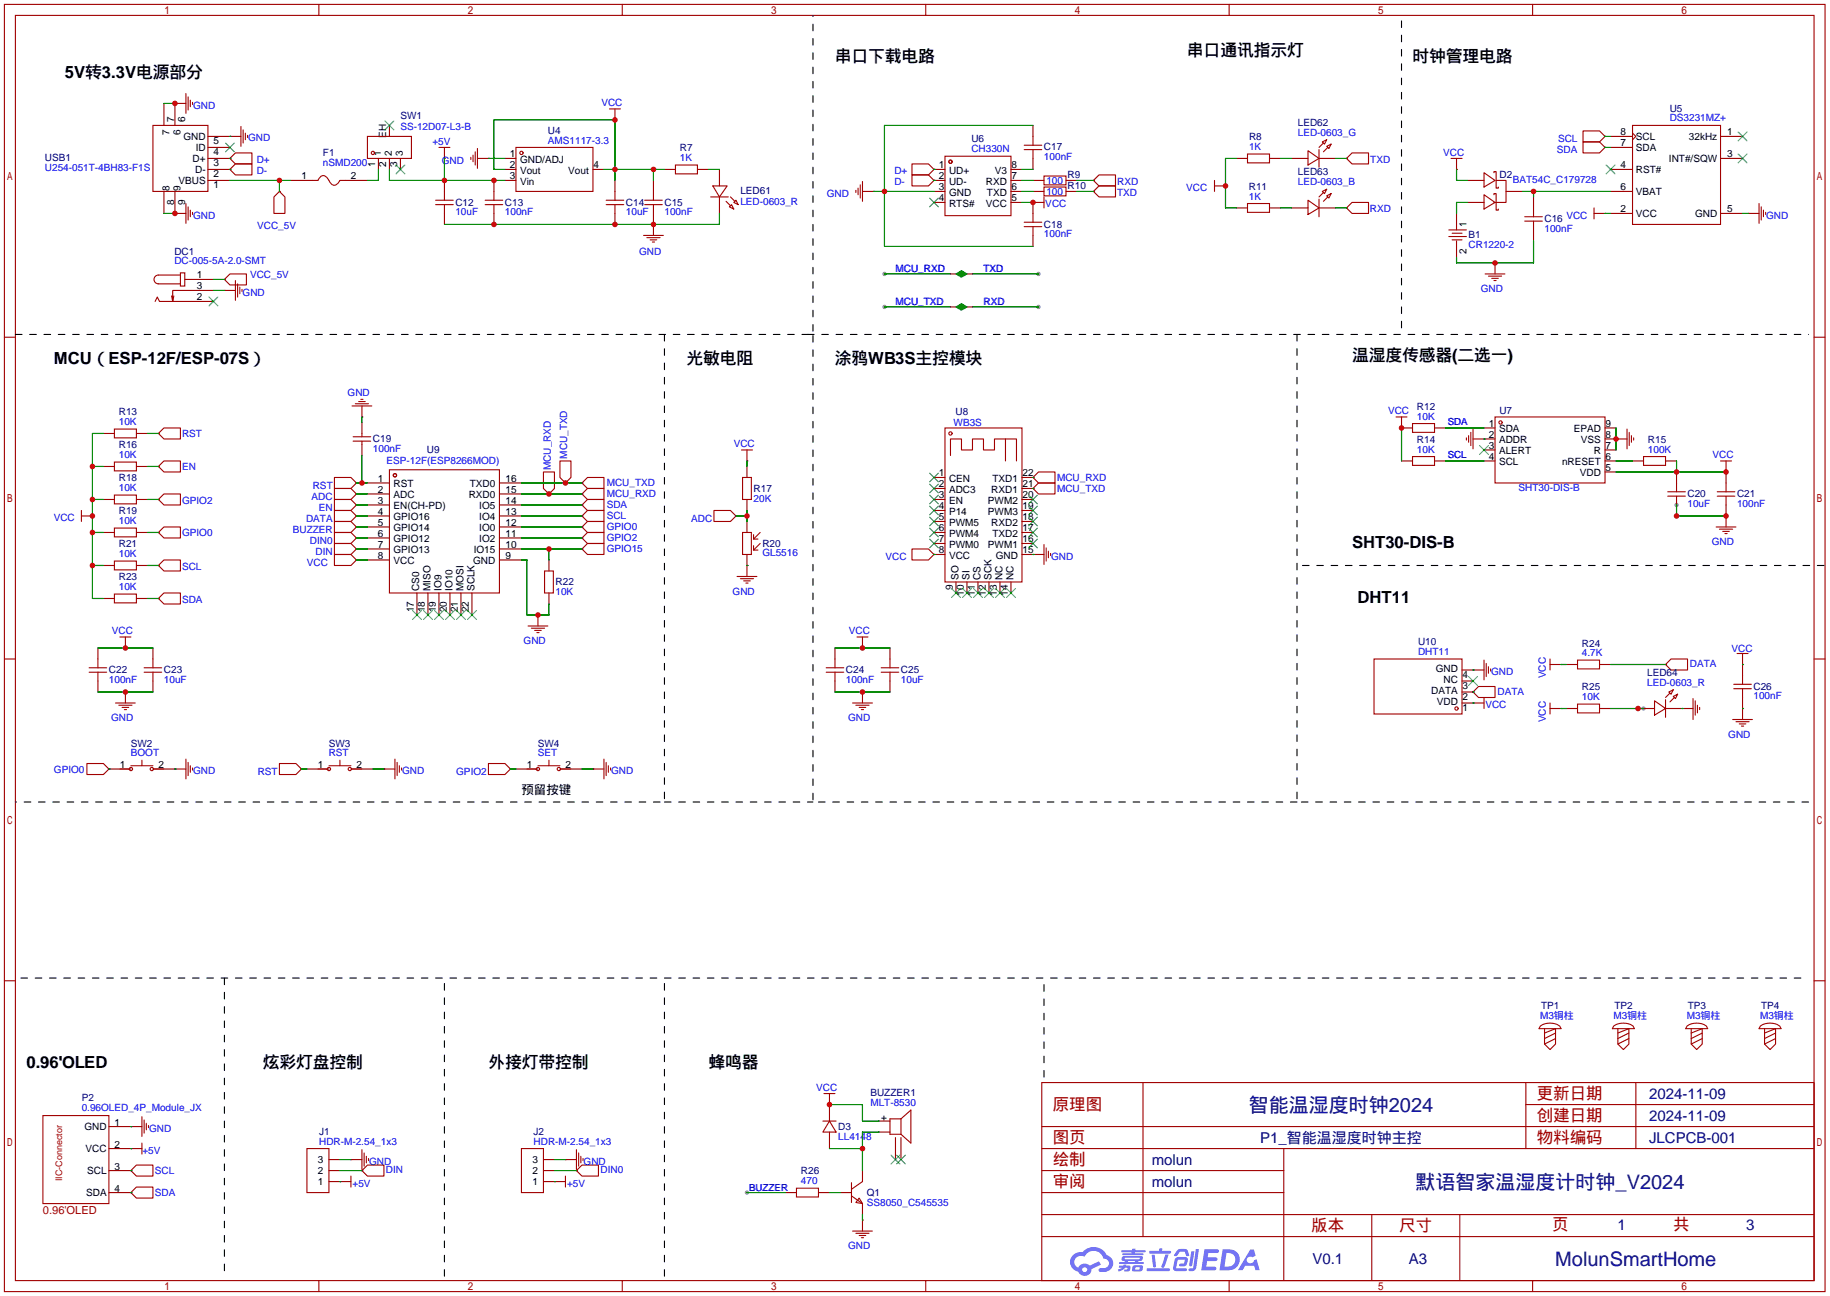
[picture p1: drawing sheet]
<svg xmlns="http://www.w3.org/2000/svg" width="423mm" height="299mm" viewBox="0 0 423 299" stroke-linecap="round" stroke-linejoin="round" font-family="sans-serif">
<g fill="#999">
<circle cx="204.2" cy="70.9" r=".51"/>
<circle cx="239.8" cy="70.9" r=".51"/>
<circle cx="204.2" cy="63.2" r=".51"/>
<circle cx="239.8" cy="63.2" r=".51"/>
<circle cx="387.1" cy="116.6" r=".51"/>
<circle cx="379.5" cy="163.6" r=".51"/>
<circle cx="172.5" cy="275.3" r=".51"/>
</g>
<g fill="none" stroke="#a10000" stroke-width=".25">
<path d="M1 1h420.4v297.2h-420.4zM3.6 3.6h415.2v292.1h-415.2zM73.6 1v2.6M143.7 1v2.6M213.7 1v2.6M283.8 1v2.6M353.9 1v2.6M1 77.9h2.6M418.8 77.9h2.6M1 152.1h2.6M418.8 152.1h2.6M1 226.4h2.6"/>
<path d="M418.8 226.4h2.6M240.5 249.9h178.3v45.8h-178.3zM263.9 249.9v35.6M352.3 249.9v15.3M352.3 255h66.5M377.7 249.9v15.3M240.5 270.3h55.9M240.5 265.2h178.3M240.5 275.3h55.9M240.5 260.1h178.3M296.4 265.2v30.5M73.6 295.7v2.5"/>
<path d="M143.7 295.7v2.5M213.7 295.7v2.5M240.5 285.5h178.3M240.5 280.4h178.3M283.8 295.7v2.5M316.7 280.4v15.3M337.1 280.4v15.3M353.9 295.7v2.5"/>
</g>
<g fill="#5487ff">
<path d="M278.1 288.4h2.7a.48 .48 0 0 1 .7 .4 .48 .48 0 0 1-.7 .5h-1.8l-.2 1h1.9a.43 .43 0 0 1 .4 .5 .43 .43 0 0 1-.5 .4h-1.9l-.2 1.2h1.7a.45 .45 0 0 1 .6 .2 .45 .45 0 0 1-.2 .6l-3.2 .1z"/>
<path d="M288.7 288.5h.8l.4 1.4-.7 .4a.84 .84 0 0 0-1.2 .2 .84 .84 0 0 0 .3 1.2 .84 .84 0 0 0 1.1-.4l.1-.3 .6-.3 .7 2.5h-.9l-.3-1h-2.1l-.6 1h-1.1z"/>
<path d="M275.1 288.9h.7l-.5 3.2a.36 .36 0 0 1-.4 .3 .36 .36 0 0 1-.3-.4z"/>
<path d="M276.1 288.4h.7l-.6 4.3a1.13 1.13 0 0 1-1.8 .6l.2-.4 .7-.1 .2-.2z"/>
<path d="M271.8 288.7l.6-.3 1-.1a.77 .77 0 0 1 .9 .6l.3 .9-.2 .2h-.5l-.3-.9-.2-.1h-1l-.7 1h-.6z"/>
<path d="M271.4 290.5l.5-.3h1.7a.81 .81 0 0 1 .7 .5 .81 .81 0 0 1-.2 .9 .81 .81 0 0 1-.9 .8h-.7a.32 .32 0 0 1-.3-.4 .32 .32 0 0 1 .4-.3h.7l.3-.9-1.7 .1-.3 1.9h2.2a.32 .32 0 0 1 .3 .4 .32 .32 0 0 1-.4 .3h-2.3l-.4-.4-.1-.5z"/>
<path d="M264.8 292.8h5a.33 .33 0 0 1 .4 .4 .33 .33 0 0 1-.4 .3h-4.9l-.1-.2z"/>
<path d="M269.1 289.6h.7l-.6 2.1a.98 .98 0 0 1-.8 1l-.3-.3z"/>
<path d="M265.9 289.7h.7l.3 2.6a.34 .34 0 0 1-.3 .3 .34 .34 0 0 1-.4-.2z"/>
<path d="M265.4 288.8h2.2l.2-.6h.6l-.1 .6h1.8a.32 .32 0 0 1 .3 .3 .32 .32 0 0 1-.4 .3h-4.5l-.1-.1z"/>
<path d="M258.4 292.2h.9l.1-.2h.7l-.1 .2h.9l.1 .2-.1 .9-1.3 .2v-.4h.6l.1-.4a.68 .68 0 0 0-.9 .4l-1.1 .5-.2-.5 1-.4h-.8z"/>
<path d="M259 288.6h2.4l.1-.3h.7l-.1 .3h2.2l.3 .3-.3 .2h-2.2l-.1 .3h1.8l.2 .2-.2 .2h-4.5l-.1-.4h2l.1-.3h-2.3l-.1-.1z"/>
<path d="M282.3 288.4l-.7 4.9h1.6a2.5 2.5 0 0 0 3.1-2.5 2.5 2.5 0 0 0-3.1-2.4zM283.2 289.3a1.65 1.65 0 0 1 2 1.7 1.65 1.65 0 0 1-2.2 1.4h-.3z"/>
<path d="M259.1 290.2l-.1 .7 .6 .2 .1 .3h-1.3l.1 .4h5.4l.2-.2-.2-.2h-1.2l.2-.3a.7 .7 0 0 0 .8-.2 .7 .7 0 0 0 0-.9h-4.1zM259.7 290.4l3.5 .1-.2 .3h-3.2zM260.4 291.1h1.7l-.2 .3h-1.4z"/>
<path d="M261.6 292.3a1.05 1.05 0 0 0-.1 1.2 2.91 2.91 0 0 0 2.2-.2 .98 .98 0 0 0 0-1.1l-1.6-.1zM262.2 292.6h.8l.1 .3-.2 .2h-.8z"/>
<path d="M247.8 289.7a2.23 2.23 0 0 0-.6 2.3 2.23 2.23 0 0 0 1.8 1.6 1.58 1.58 0 0 0 1.7 1 1.58 1.58 0 0 0 1.3-1.6l2.2-1-.5-.8-2.1 1a1.65 1.65 0 0 0-2.6 .5 1.47 1.47 0 0 1-.8-2.1 1.47 1.47 0 0 1 2.2-.4 2.3 2.3 0 0 1 2.3-1.4 2.3 2.3 0 0 1 2.1 1.8 1.12 1.12 0 0 1 1.3 1 1.12 1.12 0 0 1-1.2 1.2h-.7a.45 .45 0 0 0-.5 .3 .45 .45 0 0 0 .4 .6 2.21 2.21 0 0 0 2.2-.6 2.21 2.21 0 0 0 .5-2.3 2.13 2.13 0 0 0-1.3-1 3.3 3.3 0 0 0-5.5-.7l-1.2 .1zM249.9 293.2a.57 .57 0 0 1 1.1 0 .57 .57 0 0 1-1.1 0z"/>
</g>
<g fill="none" stroke="#a10000" stroke-width=".25">
<path d="M35.3 29h12.7v15.2h-12.7zM40.4 23.9h2.5M42.9 21.6v4.6M43.4 22.4v3M43.9 23.1v1.5M44.4 23.6v.5M53.1 39.1l1.3-1.3h3.8v2.6h-3.8zM53.1 31.5h2.5M54.4 35.3h3.8v2.5h-3.8l-1.3-1.2zM55.6 29.2v4.6M56.1 30v3M56.6 30.7v1.6"/>
<path d="M57.1 31.2v.6M84.8 31.5h10.2v5.1h-10.2zM101.3 34h2.6M102.6 34v2.6M108.7 36.3v.5M109.2 35.8v1.5M109.7 35.1v3M110.2 36.6h2.6M110.2 34.3v4.6M119.1 34h17.8v10.2h-17.8zM140.7 25.1h2.6M142 25.1v2.6"/>
<path d="M156 38.1h5v2h-5zM210.6 37.8h3.8l1.2 1.3-1.2 1.3h-3.8zM218.2 36.1h15.2v13.7h-15.2zM236.5 34.5h4M236.5 33.5h4M238.5 31.5v2M238.5 34.5v2.1M288 35.6h5.1v2h-5.1zM302 34.8l2.5 1.8-2.5 1.5zM304.5 34.5v4.1M305.3 32.8l1-.5-.5 1zM305.6 33l-1.1 1"/>
<path d="M306.3 33.8l1-.5-.5 1zM306.6 34l-1 1.1M312.2 35.3h3.8v2.5h-3.8l-1.3-1.2zM335 36.6h2.6M336.3 36.6v2.5M342.6 39.9l2.6 1.8-2.6 1.5zM344.9 39.9v-.3h.5v3.8h.5v-.2M365.5 32.8h3.8l1.3 1.2-1.3 1.3h-3.8zM365.5 30.2h3.8l1.3 1.3-1.3 1.3h-3.8zM376.9 29h20.4v22.8h-20.4zM40.4 49.3h2.5M42.9 47v4.6"/>
<path d="M43.4 47.8v3M43.9 48.5v1.5M44.4 49v.5M63.2 45.5l1.3-1.3 1.3 1.3v3.8h-2.6zM72.1 41.7h1.3l.5-.8a1.26 1.26 0 0 1 2 .8l.5 .7a1.26 1.26 0 0 0 2.1-.7h1.3M100.6 47.2h4M100.6 46.2h4M102.6 44.2v2M102.6 47.2v2.1M112 47.2h4.1M112 46.2h4.1M114 44.2v2"/>
<path d="M114 47.2v2.1M140 47.2h4M140 46.2h4M142 44.2v2M142 47.2v2.1M148.6 54.4h4.6M148.8 47.2h4.1M148.8 46.2h4.1M149.4 54.9h3M150.1 55.4h1.5M150.6 55.9h.5M150.9 44.2v2"/>
<path d="M150.9 47.2v2.1M150.9 51.8v2.6M164.1 45.5h4M164.6 42.9h3.3l-1.8 2.6zM167.6 46.5l1.1 1M168.4 47.8l.5-.6 .5 1.1zM168.7 45.5l1 1M169.4 46.7l.5-.5 .5 1zM197.6 43.9v.6M198.1 43.4v1.6M198.6 42.7v3M199.1 44.2h2.6"/>
<path d="M199.1 41.9v4.6M210.6 40.4h3.8l1.2 1.3-1.2 1.2h-3.8zM236.5 52.3h4M236.5 51.3h4M238.5 46.7h2.5M238.5 49.3v2M238.5 52.3v2.1M241 40.6h5.1v2.1h-5.1zM241 43.2h5.1v2h-5.1zM241 45.5v2.5M252.5 41.7l1.2-1.3h3.9v2.5h-3.9zM252.5 44.2l1.2-1.3h3.9v2.6h-3.9z"/>
<path d="M280.4 42.9h2.6M280.4 41.7v2.5M288 47h5.1v2h-5.1zM302 46.2l2.5 1.8-2.5 1.5zM304.5 46v4M305.3 44.2l1-.5-.5 1zM305.6 44.5l-1.1 1M306.3 45.2l1-.5-.5 1zM306.6 45.5l-1 1M310.9 48l1.3-1.3h3.8v2.6h-3.8zM334.5 53.1h4.1M334.5 54.6h4.1"/>
<path d="M335.3 55.4h2.3M335.3 53.8h2.3M342.6 45l2.6 1.7-2.6 1.6zM344.9 45v-.3h.5v3.8h.5v-.2M345.4 41.7h2.3v5h-2.8M352 51.1h4.1M352 50h4.1M354.1 48v2M354.1 51.1v2M368 49.3h2.6M368 48v2.5M403.6 49.3h2.5"/>
<path d="M406.1 47v4.6M406.7 47.8v3M407.2 48.5v1.5M407.7 49v.5M35.8 69.6l.5-1 .5 1h7.4M40.1 68.3l-.2 1.3M41.7 63h1v3h-1zM41.7 63.5h-5.1a1.02 1.02 0 0 0-1 1 1.02 1.02 0 0 0 1 1h5.1M42.7 64.5h1.5M44.2 67.1h-4.3v2.5l-.3-1.3M51.8 64.5l1.3-1.3h3.8v2.6h-3.8zM51.8 67.1h2.6"/>
<path d="M54.4 64.8v4.5M54.9 65.5v3.1M55.4 66.3v1.5M55.9 66.8v.5M342.9 63.2h4.6M343.7 63.8h3M344.4 64.3h1.5M344.9 64.8h.5M345.2 60.7v2.5M26.4 99.1h5.1v2h-5.1zM37.8 98.8h3.9v2.5h-3.9l-1.2-1.2zM81.3 93.7h4.6"/>
<path d="M82 93.2h3.1M82.8 92.7h1.5M83.3 92.2h.5M83.6 93.7v2.6M218.2 98.8h17.8v35.6h-17.8zM322.3 96.3h2.6M323.6 96.3v2.5M326.1 97.8h5.1v2h-5.1zM339.6 99.8v3.1M340.1 99.1v4.5M345.2 96.3h25.4v15.2h-25.4zM375.7 99.1v4.5"/>
<path d="M376.2 99.8v3.1M18.8 119.1h2.5M18.8 117.9v2.5M26.4 106.7h5.1v2h-5.1zM26.4 114.3h5.1v2h-5.1zM36.6 107.7l1.2-1.3h3.9v2.6h-3.9zM36.6 115.3l1.2-1.3h3.9v2.6h-3.9zM77.2 112.8h3.8l1.3 1.2-1.3 1.3h-3.8zM77.2 110.2h3.8l1.3 1.3-1.3 1.3h-3.8zM77.2 115.3h3.8l1.3 1.3-1.3 1.3h-3.8zM77.2 117.9h3.8l1.3 1.2-1.3 1.3h-3.8zM81.5 101.9h4.1"/>
<path d="M81.5 100.8h4.1M83.6 100.1v.7M83.6 101.9v.7M89.9 108.5h25.4v28.4h-25.4zM125.5 109h2.5v3.8l-1.3 1.2-1.2-1.2zM129.3 106.4h2.5v3.8l-1.2 1.3-1.3-1.3zM134.4 111.5l1.2-1.3h3.8v2.6h-3.8zM134.4 114l1.2-1.2h3.8v2.5h-3.8zM134.4 119.1l1.2-1.2h3.8v2.5h-3.8zM135.6 115.3h3.8v2.6h-3.8l-1.2-1.3zM164.8 117.9h3.9l1.2 1.2-1.2 1.3h-3.9zM171.2 103.9h2.5"/>
<path d="M171.4 110.2h2.1v5.1h-2.1zM172.5 103.9v2.5M219.5 105.2v-3.9h2.5v2.6h2.5v-2.6h2.6v2.6h2.5v-2.6h2.6v5.1M232.2 101.3h2.5v5.1M239.8 111.5h3.8v2.5h-3.8l-1.3-1.2zM239.8 109h3.8v2.5h-3.8l-1.3-1.3zM326.1 105.4h5.1v2h-5.1zM338.6 101.1v.5M339.1 100.6v1.5M340.1 101.3h2.5M373.1 101.3h2.6M376.7 100.6v1.5"/>
<path d="M377.2 101.1v.5M379.5 105.4h5.1v2h-5.1zM385.1 114.6h4M385.1 113.5h4M387.1 111.5v2M387.1 114.6v2M396.5 114.6h4.1M396.5 113.5h4.1M397.3 106.4h2.5M398.5 106.4v2.6M398.5 111.5v2M398.5 114.6v2"/>
<path d="M398.5 119.1v2.6M26.4 121.9h5.1v2.1h-5.1zM26.4 129.5h5.1v2.1h-5.1zM26.4 137.2h5.1v2h-5.1zM36.6 138.2l1.2-1.3h3.9v2.5h-3.9zM37.8 129.3h3.9v2.5h-3.9l-1.2-1.2zM37.8 121.7h3.9v2.5h-3.9l-1.2-1.3zM77.2 120.4h3.8l1.3 1.3-1.3 1.2h-3.8zM77.2 122.9h3.8l1.3 1.3-1.3 1.3h-3.8zM77.2 125.5h3.8l1.3 1.2-1.3 1.3h-3.8zM77.2 128h3.8l1.3 1.3-1.3 1.3h-3.8zM125.7 131.8h2.1v5.1h-2.1z"/>
<path d="M134.4 121.7l1.2-1.3h3.8v2.5h-3.8zM134.4 124.2l1.2-1.3h3.8v2.6h-3.8zM134.4 126.7l1.2-1.2h3.8v2.5h-3.8zM170.2 133.1h4.6M170.9 133.6h3.1M171.4 122.9h2.1v5.1h-2.1zM171.7 134.1h1.5M172.2 134.6h.5M172.5 130.6v2.5M174 126v1h1M174 123.4v1.1h1M175.5 125.5l-1.5 1.5"/>
<path d="M175.5 122.9l-1.5 1.6M210.6 126.7h3.8l1.2 1.3-1.2 1.3h-3.8zM238.5 128h2.5M241 125.7v4.6M241.6 126.5v3M242.1 127.3v1.5M242.6 127.8v.5M396.2 121.7h4.6M397 122.2h3M397.8 122.7h1.5M398.3 123.2h.5M20.6 155.2h4"/>
<path d="M20.6 154.2h4M22.6 152.1v2.1M22.6 155.2v2M27.7 147.1h2.5M29 147.1v2.5M29 159.8v2.5M33.3 155.2h4M33.3 154.2h4M35.3 152.1v2.1M35.3 155.2v2M121.9 144.5h4.6M122.7 145h3"/>
<path d="M123.4 145.5h1.6M124 146h.5M124.2 142v2.5M190.8 155.2h4M190.8 154.2h4M192.8 152.1v2.1M192.8 155.2v2M197.9 147.1h2.5M199.1 147.1v2.5M199.1 159.8v2.5M203.5 155.2h4M203.5 154.2h4"/>
<path d="M205.5 152.1v2.1M205.5 155.2v2M317.2 152.1h20.4v12.7h-20.4zM340.1 154.7h2.5M341.4 158.5h3.8v2.5h-3.8l-1.3-1.2zM342.6 152.4v4.6M343.2 153.2v3M343.7 153.9v1.5M344.2 154.4v.5M357.9 153.4h2.5M357.9 152.1v2.6M364.2 152.4h5.1v2h-5.1z"/>
<path d="M384.6 153.4l1.2-1.3h3.8v2.6h-3.8zM385.3 159.8l1-.5-.5 1zM400.3 159h4.1M400.3 158h4.1M401.1 150.9h2.5M402.3 150.9v2.5M402.3 156v2M402.3 159v2M20.1 176.3h3.8l1.2 1.2-1.2 1.3h-3.8zM26.7 162.3h4.5M27.4 162.8h3.1M27.7 177.5h2"/>
<path d="M28.2 163.3h1.5M28.7 163.8h.5M30.2 176.8h5.1M32.8 175.5v1.3M35.6 177.5h2.2M40.4 177.5h2.5M42.9 175.3v4.5M43.4 176v3.1M43.9 176.8v1.5M44.4 177.3v.5M64.5 176.3h3.8l1.3 1.2-1.3 1.3h-3.8zM73.4 177.5h2"/>
<path d="M75.9 176.8h5.1M78.5 175.5v1.3M81.3 177.5h2.3M88.6 177.5h2.6M91.2 175.3v4.5M91.7 176v3.1M92.2 176.8v1.5M92.7 177.3v.5M112.8 176.3h3.8l1.3 1.2-1.3 1.3h-3.8zM121.7 177.5h2M124.2 176.8h5.1M126.7 175.5v1.3"/>
<path d="M129.5 177.5h2.3M136.9 177.5h2.5M139.4 175.3v4.5M140 176v3.1M140.5 176.8v1.5M141 177.3v.5M196.8 162.3h4.6M197.6 162.8h3.1M198.4 163.3h1.5M198.9 163.8h.5M340.1 162.3h2.5M342.6 161v2.6"/>
<path d="M357.9 162.3v2.5M357.9 163.6h2.5M364.2 162.6h5.1v2h-5.1zM382 161.8l2.6 1.8-2.6 1.5zM384.6 161.5v4.1M385.6 160l-1 1M386.3 160.8l1-.5-.5 1zM386.6 161l-1 1.1M388.4 163.6h2.5M390.9 161.3v4.8M391.4 161.8v3.3M391.9 162.8v1.8"/>
<path d="M392.4 163.3v.5M400 166.1h4.6M400.8 166.6h3.1M401.6 167.1h1.5M402.1 167.6h.5M402.3 163.6v2.5M355.6 236.9a4.1 4.1 0 0 1 4.5 0l.3 .6h-5.1zM356.6 237.5v3.5l1.3 1.3 1.3-1.3v-3.5l-2.6 1M359.2 238.5l-2.6 1.3M359.2 239.8l-2.6 1.2M372.6 236.9a4.1 4.1 0 0 1 4.5 0l.3 .6h-5.1zM373.6 237.5v3.5l1.2 1.3 1.3-1.3v-3.5l-2.5 1"/>
<path d="M376.1 238.5l-2.5 1.3M376.1 239.8l-2.5 1.2M389.5 236.9a4.1 4.1 0 0 1 4.5 0l.3 .6h-5.1zM390.5 237.5v3.5l1.3 1.3 1.2-1.3v-3.5l-2.5 1M393 238.5l-2.5 1.3M393 239.8l-2.5 1.2M406.4 236.9a4.1 4.1 0 0 1 4.5 0l.3 .6h-5.1zM407.4 237.5v3.5l1.3 1.3 1.3-1.3v-3.5l-2.6 1M410 238.5l-2.6 1.3M410 239.8l-2.6 1.2M9.9 257.6h15.2v20.3h-15.2zM32.8 257.8v4.6"/>
<path d="M33.3 258.6v3M33.8 259.3v1.6M34.3 259.8v.5M190 258.8h3M190.2 252.5h2.6M191.5 258.8l1.5 2.6h-3zM191.5 252.5v2.5M208 258.3h-2.5v3.6h2.5M208 258.3l2.3-2v7.6l-2.3-2M208 258.3v3.6M30.2 270.3l1.3-1.3h3.8v2.5h-3.8zM30.2 275.3l1.3-1.2h3.8v2.5h-3.8z"/>
<path d="M30.2 260.1h2.6M30.2 265.2h2.6M32.8 263.9v2.5M70.9 265.2h5v10.1h-5zM78.5 272.8h2.5M81 267.7h2.6M81 271.5v2.6M83.6 265.4v4.6M84.1 266.2v3M84.6 267v1.5M84.8 269h3.8v2.5h-3.8l-1.2-1.2zM85.1 267.5v.5"/>
<path d="M120.4 265.2h5.1v10.1h-5.1zM128 272.8h2.6M130.6 267.7h2.5M130.6 271.5v2.6M133.1 270.3l1.3-1.3h3.8v2.5h-3.8zM133.1 265.4v4.6M133.6 266.2v3M134.1 267v1.5M134.6 267.5v.5M183.9 274.3h5.1v2.1h-5.1zM196.6 276.1l2.5 1.8M196.6 273v4.6"/>
<path d="M198.4 276.6l.7 1.3-1.5-.3zM199.1 272.8l-2.5 1.8M196.8 284.2h4.6M197.6 284.7h3.1M198.4 285.2h1.5M198.9 285.7h.5M199.1 281.7v2.5"/>
<circle cx="86.1" cy="35.3" r=".38"/>
<circle cx="120.4" cy="35.3" r=".38"/>
<circle cx="219.5" cy="37.3" r=".38"/>
<circle cx="346.5" cy="97.5" r=".38"/>
<circle cx="91.2" cy="109.7" r=".38"/>
<circle cx="219.5" cy="100.1" r=".38"/>
<circle cx="30.2" cy="177.5" r=".38"/>
<circle cx="35.1" cy="177.5" r=".38"/>
<circle cx="75.9" cy="177.5" r=".38"/>
<circle cx="80.8" cy="177.5" r=".38"/>
<circle cx="124.2" cy="177.5" r=".38"/>
<circle cx="129" cy="177.5" r=".38"/>
<circle cx="336.3" cy="163.6" r=".38"/>
</g>
<g fill="none" stroke="#870000" stroke-width=".25">
<path d="M37.8 23.9v5.1M40.4 23.9h.1M40.4 23.9v5.1M48 39.1h5.1M48 31.5h5.1M48 34h5.1M48 36.6h5.1M53.1 36.6h.1M53.1 39.1h.1M53.1 31.5h.1M87.4 36.6v2.5M89.9 29v2.5"/>
<path d="M89.9 36.6v2.5M92.5 36.6v2.5M102.6 36.6h.1M112.8 36.6h.1M116.6 39.1h2.5M116.6 36.6h2.5M136.9 39.1h2.5M142 27.7h.1M153.4 39.1h2.6M161 39.1h2.6M166.1 39.1v3.8M215.6 39.1h.1"/>
<path d="M215.6 39.1h2.6M233.4 39.1h2.6M238.5 29v2.5M238.5 36.6v2.5M285.5 36.6h2.5M293.1 36.6h2.6M298.2 36.6h3.8M304.5 36.6h3.9M310.9 36.6h.1M336.3 39.1h.1M370.6 34h.1M370.6 31.5h.1"/>
<path d="M371.9 39.1h5M371.9 31.5h5M371.9 34h5M376.9 30.7l.8 .8-.8 .8M397.3 31.5h5M397.3 36.6h5M37.8 44.2v5.1M40.4 49.3h.1M40.4 44.2v5.1M48 41.7h5.1M64.5 44.2h.1M67.1 41.7h5"/>
<path d="M79.8 41.7h5M102.6 41.7v2.5M102.6 49.3v2.5M114 41.7v2.5M114 49.3v2.5M116.6 41.7h2.5M142 41.7v2.5M142 49.3v2.5M150.9 51.8h.1M150.9 41.7v2.5M150.9 49.3v2.5M166.1 45.5v3.8"/>
<path d="M201.7 44.2h.1M215.6 41.7h.1M215.6 41.7h2.6M215.6 44.2h2.6M215.6 46.7h2.6M233.4 41.7h2.6M233.4 44.2h2.6M233.4 46.7h2.6M238.5 46.7h.1M238.5 41.7h2.5M238.5 46.7v2.6M238.5 54.4v2.5"/>
<path d="M238.5 44.2h2.5M246.1 41.7h2.6M246.1 44.2h2.6M252.5 41.7h.1M252.5 44.2h.1M283 42.9h.1M285.5 48h2.5M293.1 48h2.6M298.2 48h3.8M304.5 48h3.9M310.9 48h.1M336.3 49.3v3.8"/>
<path d="M336.3 55.6v3.8M338.8 41.7h3.8M338.8 46.7h3.8M347.7 44.2h3.8M354.1 45.5v2.5M354.1 53.1v2.5M370.6 49.3h.1M371.9 44.2h5M371.9 49.3h5M397.3 49.3h5M403.6 49.3h.1M44.2 64.5h5.1"/>
<path d="M44.2 69.6h5.1M44.2 67.1h5.1M51.8 64.5h.1M51.8 67.1h.1M219.5 70.9h1.2M219.5 63.2h1.2M223.3 70.9h1.2M223.3 63.2h1.2M345.2 60.7h.1M83.6 96.3h.1M83.6 97.5v2.6M323.6 98.8h.1"/>
<path d="M323.6 98.8h2.5M331.2 98.8h2.6M342.6 98.8h2.6M370.6 98.8h2.5M21.3 119.1h.1M23.9 100.1h2.5M23.9 107.7h2.5M23.9 115.3h2.5M31.5 100.1h2.5M31.5 107.7h2.5M31.5 115.3h2.5M36.6 100.1h.1"/>
<path d="M36.6 107.7h.1M36.6 115.3h.1M82.3 114h.1M82.3 111.5h.1M82.3 116.6h.1M82.3 119.1h.1M83.6 102.6v2.6M84.8 111.5h5.1M84.8 114h5.1M84.8 116.6h5.1M84.8 119.1h5.1M115.3 111.5h5.1"/>
<path d="M115.3 114h5.1M115.3 116.6h5.1M115.3 119.1h5.1M126.7 114h.1M130.6 111.5h.1M134.4 111.5h.1M134.4 114h.1M134.4 116.6h.1M134.4 119.1h.1M169.9 119.1h.1M172.5 106.4h.1M172.5 107.7v2.5"/>
<path d="M172.5 115.3v2.6M215.6 115.3h2.6M215.6 117.9h2.6M215.6 112.8h2.6M215.6 110.2h2.6M236 115.3h2.5M236 117.9h2.5M236 112.8h2.5M236 110.2h2.5M238.5 112.8h.1M238.5 110.2h.1M323.6 106.4h2.5"/>
<path d="M331.2 106.4h2.6M342.6 101.3h.1M342.6 106.4h2.6M342.6 101.3h2.6M342.6 103.9h2.6M370.6 106.4h2.5M370.6 101.3h2.5M370.6 103.9h2.5M370.6 109h2.5M373.1 101.3h.1M376.9 106.4h2.6M384.6 106.4h2.5"/>
<path d="M387.1 109v2.5M387.1 116.6v2.5M398.5 109h.1M398.5 119.1h.1M398.5 109v2.5M398.5 116.6v2.5M23.9 122.9h2.5M23.9 130.6h2.5M23.9 138.2h2.5M31.5 122.9h2.5M31.5 130.6h2.5M31.5 138.2h2.5"/>
<path d="M36.6 130.6h.1M36.6 138.2h.1M36.6 122.9h.1M82.3 121.7h.1M82.3 124.2h.1M82.3 126.7h.1M82.3 129.3h.1M84.8 121.7h5.1M84.8 124.2h5.1M84.8 126.7h5.1M84.8 129.3h5.1M96.3 136.9v5.1"/>
<path d="M98.8 136.9v5.1M101.3 136.9v5.1M103.9 136.9v5.1M106.4 136.9v5.1M109 136.9v5.1M115.3 121.7h5.1M115.3 124.2h5.1M115.3 126.7h5.1M115.3 129.3h5.1M126.7 129.3v2.5M126.7 136.9v2.5M134.4 121.7h.1"/>
<path d="M134.4 124.2h.1M134.4 126.7h.1M172.5 130.6h.1M172.5 120.4v2.5M172.5 128v2.6M215.6 128h.1M215.6 122.9h2.6M215.6 120.4h2.6M215.6 125.5h2.6M215.6 128h2.6M220.7 134.4v2.5M223.3 134.4v2.5"/>
<path d="M225.8 134.4v2.5M228.3 134.4v2.5M230.9 134.4v2.5M233.4 134.4v2.5M236 122.9h2.5M236 120.4h2.5M236 125.5h2.5M236 128h2.5M238.5 128h.1M22.6 149.6v2.5M22.6 157.2v2.6M29 149.6h.1"/>
<path d="M29 159.8h.1M35.3 149.6v2.5M35.3 157.2v2.6M124.2 142h.1M192.8 149.6v2.5M192.8 157.2v2.6M199.1 159.8h.1M199.1 149.6h.1M205.5 149.6v2.5M205.5 157.2v2.6M337.6 159.8h2.5M337.6 157.2h2.5"/>
<path d="M337.6 154.7h2.5M340.1 159.8h.1M340.1 154.7h.1M360.4 153.4h.1M361.7 153.4h2.5M369.3 153.4h2.6M384.6 153.4h.1M402.3 153.4h.1M402.3 153.4v2.6M25.1 177.5h.1M25.1 177.5h5.1M35.3 177.5h5.1"/>
<path d="M40.4 177.5h.1M69.6 177.5h.1M70.9 177.5h5M81 177.5h5.1M88.6 177.5h.1M117.9 177.5h.1M119.1 177.5h5.1M129.3 177.5h5.1M136.9 177.5h.1M337.6 162.3h2.5M340.1 162.3h.1M360.4 163.6h.1"/>
<path d="M361.7 163.6h2.5M369.3 163.6h2.6M378.2 163.6h3.8M384.6 163.6h3.8M388.4 163.6h.1M402.3 163.6h.1M402.3 161v2.6M191.5 255h.1M191.5 255v3.8M202.9 258.8h2.6M25.1 270.3h5.1M25.1 260.1h5.1"/>
<path d="M25.1 265.2h5.1M25.1 275.3h5.1M30.2 260.1h.1M30.2 265.2h.1M30.2 270.3h.1M30.2 275.3h.1M75.9 267.7h2.6M75.9 272.8h2.6M75.9 270.3h2.6M78.5 272.8h.1M81 267.7h.1M83.6 270.3h.1"/>
<path d="M125.5 267.7h2.5M125.5 272.8h2.5M125.5 270.3h2.5M128 272.8h.1M130.6 267.7h.1M133.1 270.3h.1M181.4 275.3h2.5M189 275.3h2.5M191.5 261.4v3.8M194.1 275.3h2.5M199.1 270.3v2.5M199.1 277.9v2.5"/>
<path d="M202.9 261.4h2.6M206.8 262.6v5.1M208 262.6v5.1M199.1 281.7h.1"/>
</g>
<g fill="none" stroke="#3c3" stroke-width=".25">
<path d="M52.1 33l2 2.1M54.1 33l-2 2.1M88.9 27.9l2 2.1M90.9 27.9l-2 2.1M91.4 38.1l2.1 2M93.5 38.1l-2.1 2M370.8 38.1l2.1 2M372.9 38.1l-2.1 2M401.3 30.5l2.1 2M401.3 35.6l2.1 2M403.4 30.5l-2.1 2M403.4 35.6l-2.1 2"/>
<path d="M214.6 45.7l2.1 2.1M216.7 45.7l-2.1 2.1M48.3 68.6l2 2M50.3 68.6l-2 2M214.6 116.8l2.1 2.1M214.6 119.4l2.1 2M214.6 109.2l2.1 2.1M214.6 111.8l2.1 2M214.6 114.3l2.1 2M216.7 116.8l-2.1 2.1M216.7 119.4l-2.1 2M216.7 109.2l-2.1 2.1"/>
<path d="M216.7 111.8l-2.1 2M216.7 114.3l-2.1 2M237.5 119.4l2 2M237.5 116.8l2 2.1M237.5 114.3l2 2M239.5 119.4l-2 2M239.5 116.8l-2 2.1M239.5 114.3l-2 2M341.6 102.9l2.1 2M343.7 102.9l-2.1 2M214.6 121.9l2.1 2.1M214.6 124.5l2.1 2"/>
<path d="M216.7 121.9l-2.1 2.1M216.7 124.5l-2.1 2M219.7 135.9l2 2M221.7 135.9l-2 2M222.2 135.9l2.1 2M224.3 135.9l-2.1 2M224.8 135.9l2 2M226.8 135.9l-2 2M227.3 135.9l2.1 2M229.4 135.9l-2.1 2M229.9 135.9l2 2M231.9 135.9l-2 2"/>
<path d="M232.4 135.9l2 2M234.4 135.9l-2 2M237.5 124.5l2 2M237.5 121.9l2 2.1M239.5 124.5l-2 2M239.5 121.9l-2 2.1M95.2 141l2.1 2M97.3 141l-2.1 2M97.8 141l2 2M99.8 141l-2 2M100.3 141l2.1 2M102.4 141l-2.1 2"/>
<path d="M102.9 141l2 2M104.9 141l-2 2M105.4 141l2 2M107.4 141l-2 2M107.9 141l2.1 2M110 141l-2.1 2M339.1 156.2l2 2M341.1 156.2l-2 2M205.7 266.7l2.1 2M207 266.7l2 2M207.8 266.7l-2.1 2M209 266.7l-2 2"/>
</g>
<g fill="none" stroke="#008700" stroke-width=".25">
<path d="M37.8 23.9h2.6M53.1 36.6h.1M53.1 39.1h.1M53.1 31.5h.1M87.4 39.1v2.6h-2.6M89.9 39.1v2.6h26.7M102.6 36.6v5.1M112.8 36.6h3.8M116.6 39.1h-2.6v-11.4h28v14M139.4 39.1h14M150.9 39.1v2.6M163.6 39.1h2.5"/>
<path d="M215.6 39.1h.1M236 39.1h2.5M238.5 29h-34.3v27.9h34.3M285.5 36.6h-2.5v11.4h2.5M295.7 36.6h2.5M308.4 36.6h2.5M336.3 39.1v2.6h2.5M370.6 31.5h1.3M370.6 34h1.3M37.8 49.3h2.6M53.1 41.7h14M64.5 41.7v2.5"/>
<path d="M166.1 49.3v2.5h-63.5M201.7 44.2h13.9M215.6 41.7h.1M236 41.7h2.5M236 46.7h2.5M236 44.2h2.5M248.7 41.7h3.8M248.7 44.2h3.8M295.7 48h2.5M308.4 48h2.5M338.8 46.7h-2.5v2.6M351.5 44.2h20.4"/>
<path d="M354.1 44.2v1.3M354.1 55.6v5.1h-17.8v-1.3M370.6 49.3h1.3M402.3 49.3h1.3M49.3 64.5h2.5M49.3 67.1h2.5M204.2 70.9h15.3M204.2 63.2h15.3M224.5 70.9h15.3M224.5 63.2h15.3M83.6 96.3v1.2M323.6 98.8v7.6"/>
<path d="M333.8 98.8h8.8M373.1 98.8v5.1M21.3 107.7h2.6M21.3 115.3h2.6M23.9 100.1h-2.6v38.1h2.6M34 107.7h2.6M34 100.1h2.6M34 115.3h2.6M82.3 119.1h2.5M82.3 116.6h2.5M82.3 111.5h2.5M82.3 114h2.5"/>
<path d="M83.6 105.2v6.3M120.4 119.1h14M120.4 116.6h14M120.4 111.5h14M120.4 114h14M169.9 119.1h2.6M172.5 106.4v1.3M172.5 117.9v2.5M238.5 112.8h.1M238.5 110.2h.1M333.8 106.4h8.8M342.6 101.3h.1"/>
<path d="M373.1 106.4h3.8M373.1 109h25.4M387.1 116.6v2.5h11.4M387.1 106.4v2.6M21.3 130.6h2.6M21.3 122.9h2.6M34 138.2h2.6M34 130.6h2.6M34 122.9h2.6M82.3 126.7h2.5M82.3 124.2h2.5M82.3 121.7h2.5"/>
<path d="M82.3 129.3h2.5M120.4 126.7h14M120.4 129.3h1.3v12.7h5v-2.6M120.4 124.2h14M120.4 121.7h14M126.7 126.7v2.6M172.5 130.6h.1M215.6 128h.1M238.5 128h.1M22.6 159.8h12.7M22.6 149.6h12.7M192.8 159.8h12.7"/>
<path d="M192.8 149.6h12.7M340.1 159.8h.1M340.1 154.7h.1M360.4 153.4h1.3M371.9 153.4h12.7M402.3 153.4h.1M25.1 177.5h.1M40.4 177.5h.1M69.6 177.5h1.3M86.1 177.5h2.5M117.9 177.5h1.2M134.4 177.5h2.5"/>
<path d="M340.1 162.3h.1M360.4 163.6h1.3M371.9 163.6h7.6M388.4 163.6h.1M402.3 163.6h.1M191.5 255h7.6v3.8h3.8M30.2 260.1h.1M30.2 265.2h.1M30.2 270.3h.1M30.2 275.3h.1M78.5 272.8h.1M78.5 270.3h5.1"/>
<path d="M78.5 267.7h2.5M128 272.8h.1M128 270.3h5.1M128 267.7h2.6M172.5 275.3h8.9M191.5 275.3h2.6M191.5 265.2h7.6M202.9 261.4h-3.8v8.9M199.1 280.4v1.3"/>
</g>
<g fill="#008000" stroke="#008000" stroke-width=".25">
<path d="M220.7 70.9l1.3-.8 1.3 .8-1.3 .7z"/>
<path d="M220.7 63.2l1.3-.7 1.3 .7-1.3 .8z"/>
</g>
<g fill="none" stroke="#000" stroke-width=".25" stroke-dasharray="1.5 1.8">
<path d="M323.6 4.8v72.4M3.6 77.2h184.1v-73.6M153.4 77.2v108h-149.8M186.4 77.2h231.2M299.5 77.2v108h119.3M300.7 130.6h120.7M153.4 185.2h34.3M299.5 185.2h-111.8v-108M4.8 225.8h412.8M51.8 225.8v68.6M102.6 227.1v68.6M153.4 227.1v68.6"/>
<path d="M241 248.7v-22.9"/>
</g>
<g fill="#c00">
<circle cx="64.5" cy="41.7" r=".63"/>
<circle cx="114" cy="51.8" r=".63"/>
<circle cx="142" cy="51.8" r=".63"/>
<circle cx="150.9" cy="51.8" r=".63"/>
<circle cx="40.4" cy="23.9" r=".63"/>
<circle cx="40.4" cy="49.3" r=".63"/>
<circle cx="114" cy="41.7" r=".63"/>
<circle cx="102.6" cy="41.7" r=".63"/>
<circle cx="142" cy="27.7" r=".63"/>
<circle cx="142" cy="39.1" r=".63"/>
<circle cx="150.9" cy="39.1" r=".63"/>
<circle cx="283" cy="42.9" r=".63"/>
<circle cx="238.5" cy="46.7" r=".63"/>
<circle cx="204.2" cy="44.2" r=".63"/>
<circle cx="354.1" cy="44.2" r=".63"/>
<circle cx="345.2" cy="60.7" r=".63"/>
<circle cx="29" cy="159.8" r=".63"/>
<circle cx="29" cy="149.6" r=".63"/>
<circle cx="126.7" cy="126.7" r=".63"/>
<circle cx="130.6" cy="111.5" r=".63"/>
<circle cx="124.2" cy="142" r=".63"/>
<circle cx="172.5" cy="119.1" r=".63"/>
<circle cx="83.6" cy="111.5" r=".63"/>
<circle cx="21.3" cy="122.9" r=".63"/>
<circle cx="21.3" cy="119.1" r=".63"/>
<circle cx="21.3" cy="115.3" r=".63"/>
<circle cx="21.3" cy="107.7" r=".63"/>
<circle cx="21.3" cy="130.6" r=".63"/>
<circle cx="126.7" cy="114" r=".63"/>
<circle cx="199.1" cy="149.6" r=".63"/>
<circle cx="199.1" cy="159.8" r=".63"/>
<circle cx="373.1" cy="101.3" r=".63"/>
<circle cx="387.1" cy="119.1" r=".63"/>
<circle cx="398.5" cy="119.1" r=".63"/>
<circle cx="387.1" cy="109" r=".63"/>
<circle cx="398.5" cy="109" r=".63"/>
<circle cx="323.6" cy="98.8" r=".63"/>
<circle cx="378.2" cy="163.6" r=".63"/>
<circle cx="199.1" cy="265.2" r=".63"/>
<circle cx="191.5" cy="255" r=".63"/>
</g>
<g font-size="4.6" fill="#000080">
<text x="288.3" y="256.6">智能温湿度时钟2024</text>
<text x="326.8" y="274.4">默语智家温湿度计时钟_V2024</text>
<text x="359.1" y="292.2">MolunSmartHome</text>
</g>
<g font-size="3.8">
<text x="192.8" y="14.2">串口下载电路</text>
<text x="274.1" y="12.9">串口通讯指示灯</text>
<text x="326.1" y="14.2">时钟管理电路</text>
<text x="15" y="18">5V转3.3V电源部分</text>
<text x="312.2" y="83.4">温湿度传感器(二选一)</text>
<text x="12.4" y="84.1">MCU（ESP-12F/ESP-07S）</text>
<text x="158.5" y="84.1">光敏电阻</text>
<text x="192.8" y="84.1">涂鸦WB3S主控模块</text>
<text x="312.2" y="126.6">SHT30-DIS-B</text>
<text x="313.4" y="139.3">DHT11</text>
<text x="6.1" y="246.6">0.96'OLED</text>
<text x="60.7" y="246.6">炫彩灯盘控制</text>
<text x="112.8" y="246.6">外接灯带控制</text>
<text x="163.6" y="246.6">蜂鸣器</text>
</g>
<g font-size="3.8" fill="#a00000">
<text x="243.1" y="256.3">原理图</text>
<text x="354.8" y="253.8">更新日期</text>
<text x="243.1" y="264">图页</text>
<text x="354.8" y="258.9">创建日期</text>
<text x="354.8" y="264">物料编码</text>
<text x="243.1" y="269">绘制</text>
<text x="243.1" y="274.1">审阅</text>
<text x="302.8" y="284.3">版本</text>
<text x="323.1" y="284.3">尺寸</text>
<text x="358.4" y="284">页</text>
<text x="386.3" y="284">共</text>
</g>
<g font-size="3.5" fill="#000080">
<text x="380.7" y="253.7">2024-11-09</text>
<text x="291" y="263.8">P1_智能温湿度时钟主控</text>
<text x="380.7" y="258.8">2024-11-09</text>
<text x="380.7" y="263.8">JLCPCB-001</text>
<text x="265.9" y="268.9">molun</text>
<text x="265.9" y="274">molun</text>
<text x="373.4" y="283.9">1</text>
<text x="403.2" y="283.9">3</text>
<text x="303" y="291.8">V0.1</text>
<text x="325.3" y="291.8">A3</text>
</g>
<text font-size="2.9" x="120.4" y="183.3">预留按键</text>
<text font-size="2.6" fill="#a00000" x="9.9" y="280.3">0.96'OLED</text>
<g font-size="2.3">
<text x="40.2" y="28.2" transform="rotate(-90 40.2 28.2)">7</text>
<text x="42.7" y="28.2" transform="rotate(-90 42.7 28.2)">6</text>
<text x="39.2" y="31.2" transform="rotate(-90 39.2 31.2)">7</text>
<text x="41.7" y="31.2" transform="rotate(-90 41.7 31.2)">6</text>
<text x="42.4" y="32.3">GND</text>
<text x="45.2" y="34.9">ID</text>
<text x="49.3" y="33.3">5</text>
<text x="49.3" y="35.9">4</text>
<text x="89.2" y="31.9" transform="rotate(-90 89.2 31.9)">EH</text>
<text x="374.1" y="33.8">7</text>
<text x="374.1" y="31.3">8</text>
<text x="377.7" y="34.8">SDA</text>
<text x="377.7" y="32.3">SCL</text>
<text x="389.9" y="32.3">32kHz</text>
<text x="398.8" y="31.3">1</text>
<text x="44.5" y="37.4">D+</text>
<text x="45.1" y="39.9">D-</text>
<text x="49.3" y="38.4">3</text>
<text x="49.3" y="41">2</text>
<text x="69.6" y="41.4">1</text>
<text x="81" y="41.4">2</text>
<text x="86.7" y="38.5" transform="rotate(-90 86.7 38.5)">1</text>
<text x="87.9" y="36.1" transform="rotate(-90 87.9 36.1)">1</text>
<text x="89.2" y="38.5" transform="rotate(-90 89.2 38.5)">2</text>
<text x="90.5" y="36.1" transform="rotate(-90 90.5 36.1)">2</text>
<text x="91.7" y="38.5" transform="rotate(-90 91.7 38.5)">3</text>
<text x="93" y="36.1" transform="rotate(-90 93 36.1)">3</text>
<text x="117.7" y="36.3">1</text>
<text x="117.7" y="38.9">2</text>
<text x="117.7" y="41.4">3</text>
<text x="120.1" y="37.6">GND/ADJ</text>
<text x="120.1" y="40.2">Vout</text>
<text x="131.2" y="40.2">Vout</text>
<text x="137" y="38.9">4</text>
<text x="216.8" y="38.9">1</text>
<text x="216.8" y="41.4">2</text>
<text x="219.1" y="40.2">UD+</text>
<text x="229.7" y="40.2">V3</text>
<text x="233.6" y="41.4">7</text>
<text x="233.6" y="38.9">8</text>
<text x="374.1" y="38.9">4</text>
<text x="377.7" y="39.9">RST#</text>
<text x="385.3" y="37.4">INT#/SQW</text>
<text x="398.8" y="36.3">3</text>
<text x="39.2" y="44.2" transform="rotate(-90 39.2 44.2)">8</text>
<text x="40.2" y="47.2" transform="rotate(-90 40.2 47.2)">8</text>
<text x="41.2" y="42.5">VBUS</text>
<text x="41.7" y="44.2" transform="rotate(-90 41.7 44.2)">9</text>
<text x="42.7" y="47.2" transform="rotate(-90 42.7 47.2)">9</text>
<text x="49.3" y="43.5">1</text>
<text x="120.1" y="42.7">Vin</text>
<text x="216.8" y="44">3</text>
<text x="216.8" y="46.5">4</text>
<text x="219.1" y="42.7">UD-</text>
<text x="219.1" y="45.2">GND</text>
<text x="219.1" y="47.8">RTS#</text>
<text x="227.6" y="47.8">VCC</text>
<text x="227.6" y="42.7">RXD</text>
<text x="227.9" y="45.2">TXD</text>
<text x="233.6" y="46.5">5</text>
<text x="233.6" y="44">6</text>
<text x="374.1" y="44">6</text>
<text x="377.7" y="45">VBAT</text>
<text x="338.6" y="52.3" transform="rotate(-90 338.6 52.3)">1</text>
<text x="374.1" y="49">2</text>
<text x="377.7" y="50.1">VCC</text>
<text x="391.4" y="50.1">GND</text>
<text x="398.8" y="49">5</text>
<text x="338.6" y="58.7" transform="rotate(-90 338.6 58.7)">2</text>
<text x="45.5" y="64.3">1</text>
<text x="45.5" y="69.4">2</text>
<text x="45.5" y="66.8">3</text>
<text x="343.8" y="98.6">1</text>
<text x="343.8" y="101.1">2</text>
<text x="346.1" y="99.8">SDA</text>
<text x="363.4" y="99.8">EPAD</text>
<text x="370.7" y="101.1">8</text>
<text x="370.7" y="98.6">9</text>
<text x="343.8" y="103.7">3</text>
<text x="343.8" y="106.2">4</text>
<text x="346.1" y="102.4">ADDR</text>
<text x="346.1" y="104.9">ALERT</text>
<text x="346.1" y="107.5">SCL</text>
<text x="360.7" y="107.5">nRESET</text>
<text x="365" y="102.4">VSS</text>
<text x="368" y="104.9">R</text>
<text x="370.7" y="106.2">6</text>
<text x="370.7" y="103.7">7</text>
<text x="87.2" y="111.3">1</text>
<text x="87.2" y="113.8">2</text>
<text x="90.9" y="112.5">RST</text>
<text x="108.5" y="112.5">TXD0</text>
<text x="116.7" y="113.8">15</text>
<text x="116.7" y="111.3">16</text>
<text x="216.8" y="110">1</text>
<text x="216.8" y="112.5">2</text>
<text x="219.1" y="111.3">CEN</text>
<text x="219.1" y="113.8">ADC3</text>
<text x="228.9" y="113.8">RXD1</text>
<text x="229.1" y="111.3">TXD1</text>
<text x="236.1" y="112.5">21</text>
<text x="236.1" y="110">22</text>
<text x="364.8" y="110">VDD</text>
<text x="370.7" y="108.7">5</text>
<text x="87.2" y="116.4">3</text>
<text x="87.2" y="118.9">4</text>
<text x="90.9" y="115.1">ADC</text>
<text x="90.9" y="117.6">EN(CH-PD)</text>
<text x="108.2" y="115.1">RXD0</text>
<text x="110.7" y="117.6">IO5</text>
<text x="116.7" y="118.9">13</text>
<text x="116.7" y="116.4">14</text>
<text x="216.8" y="117.6">4</text>
<text x="216.8" y="115.1">3</text>
<text x="219.1" y="118.9">P14</text>
<text x="219.1" y="116.4">EN</text>
<text x="228.1" y="118.9">PWM3</text>
<text x="228.1" y="116.4">PWM2</text>
<text x="236.1" y="117.6">19</text>
<text x="236.1" y="115.1">20</text>
<text x="87.2" y="121.4">5</text>
<text x="87.2" y="124">6</text>
<text x="90.9" y="120.2">GPIO16</text>
<text x="90.9" y="122.7">GPIO14</text>
<text x="90.9" y="125.2">GPIO12</text>
<text x="110.7" y="125.2">IO2</text>
<text x="110.7" y="122.7">IO0</text>
<text x="110.7" y="120.2">IO4</text>
<text x="116.7" y="124">11</text>
<text x="116.7" y="121.4">12</text>
<text x="216.8" y="120.2">5</text>
<text x="216.8" y="122.7">6</text>
<text x="216.8" y="125.2">7</text>
<text x="219.1" y="121.4">PWM5</text>
<text x="219.1" y="124">PWM4</text>
<text x="228.9" y="121.4">RXD2</text>
<text x="229.1" y="124">TXD2</text>
<text x="236.1" y="125.2">16</text>
<text x="236.1" y="122.7">17</text>
<text x="236.1" y="120.2">18</text>
<text x="87.2" y="126.5">7</text>
<text x="87.2" y="129.1">8</text>
<text x="90.9" y="127.8">GPIO13</text>
<text x="90.9" y="130.3">VCC</text>
<text x="109.2" y="130.3">GND</text>
<text x="109.4" y="127.8">IO15</text>
<text x="116.7" y="129.1">9</text>
<text x="116.7" y="126.5">10</text>
<text x="216.8" y="127.8">8</text>
<text x="219.1" y="126.5">PWM0</text>
<text x="219.1" y="129.1">VCC</text>
<text x="228.1" y="126.5">PWM1</text>
<text x="229.9" y="129.1">GND</text>
<text x="236.1" y="127.8">15</text>
<text x="96.8" y="136.5" transform="rotate(-90 96.8 136.5)">CS0</text>
<text x="99.4" y="136.5" transform="rotate(-90 99.4 136.5)">MISO</text>
<text x="101.9" y="136.5" transform="rotate(-90 101.9 136.5)">IO9</text>
<text x="104.4" y="136.5" transform="rotate(-90 104.4 136.5)">IO10</text>
<text x="107" y="136.5" transform="rotate(-90 107 136.5)">MOSI</text>
<text x="109.5" y="136.5" transform="rotate(-90 109.5 136.5)">SCLK</text>
<text x="220" y="136.3" transform="rotate(-90 220 136.3)">9</text>
<text x="221.3" y="133.9" transform="rotate(-90 221.3 133.9)">SO</text>
<text x="222.5" y="137.5" transform="rotate(-90 222.5 137.5)">10</text>
<text x="223.8" y="133.9" transform="rotate(-90 223.8 133.9)">SI</text>
<text x="225.1" y="137.5" transform="rotate(-90 225.1 137.5)">11</text>
<text x="226.4" y="133.9" transform="rotate(-90 226.4 133.9)">CS</text>
<text x="227.6" y="137.5" transform="rotate(-90 227.6 137.5)">12</text>
<text x="228.9" y="133.9" transform="rotate(-90 228.9 133.9)">SCK</text>
<text x="230.2" y="137.5" transform="rotate(-90 230.2 137.5)">13</text>
<text x="231.4" y="133.9" transform="rotate(-90 231.4 133.9)">NC</text>
<text x="232.7" y="137.5" transform="rotate(-90 232.7 137.5)">14</text>
<text x="234" y="133.9" transform="rotate(-90 234 133.9)">NC</text>
<text x="95.5" y="141.4" transform="rotate(-90 95.5 141.4)">17</text>
<text x="98.1" y="141.4" transform="rotate(-90 98.1 141.4)">18</text>
<text x="100.6" y="141.4" transform="rotate(-90 100.6 141.4)">19</text>
<text x="103.2" y="141.4" transform="rotate(-90 103.2 141.4)">20</text>
<text x="105.7" y="141.4" transform="rotate(-90 105.7 141.4)">21</text>
<text x="108.2" y="141.4" transform="rotate(-90 108.2 141.4)">22</text>
<text x="331.5" y="155.3">GND</text>
<text x="330.5" y="160.3">DATA</text>
<text x="333.3" y="157.8">NC</text>
<text x="337.7" y="161.6">2</text>
<text x="337.7" y="159.1">3</text>
<text x="337.7" y="156.5">4</text>
<text x="331.8" y="162.9">VDD</text>
<text x="337.7" y="164.2">1</text>
<text x="27.7" y="177.3">1</text>
<text x="36.6" y="177.3">2</text>
<text x="73.4" y="177.3">1</text>
<text x="82.3" y="177.3">2</text>
<text x="121.7" y="177.3">1</text>
<text x="130.6" y="177.3">2</text>
<text x="19.5" y="260.9">GND</text>
<text x="26.4" y="259.9">1</text>
<text x="203.5" y="258.9">+</text>
<text x="19.8" y="266">VCC</text>
<text x="26.4" y="264.9">2</text>
<text x="73.4" y="268.5">3</text>
<text x="122.9" y="268.5">3</text>
<text x="20.1" y="271">SCL</text>
<text x="26.4" y="270">3</text>
<text x="26.4" y="275.1">4</text>
<text x="73.4" y="273.6">1</text>
<text x="73.4" y="271.1">2</text>
<text x="122.9" y="273.6">1</text>
<text x="122.9" y="271.1">2</text>
<text x="19.9" y="276.1">SDA</text>
</g>
<g font-size="2.3" fill="#00f">
<text x="44.6" y="25.1">GND</text>
<text x="138.8" y="24.4">VCC</text>
<text x="385.5" y="27.9">DS3231MZ+</text>
<text x="57.3" y="32.7">GND</text>
<text x="92.5" y="30.1">SS-12D07-L3-B</text>
<text x="99.9" y="33.4">+5V</text>
<text x="126.5" y="33.2">AMS1117-3.3</text>
<text x="224.3" y="35.2">CH330N</text>
<text x="288.4" y="34.7">1K</text>
<text x="299.7" y="31.4">LED-0603_G</text>
<text x="333.2" y="36">VCC</text>
<text x="359.5" y="35.4">SDA</text>
<text x="359.7" y="32.9">SCL</text>
<text x="10.4" y="39.6">U254-051T-4BH83-F1S</text>
<text x="59.3" y="37.6">D+</text>
<text x="59.3" y="40.1">D-</text>
<text x="74.6" y="38.2">nSMD200</text>
<text x="102" y="37.8">GND</text>
<text x="157" y="37.2">1K</text>
<text x="206.5" y="40.1">D+</text>
<text x="241" y="37">100nF</text>
<text x="316.4" y="37.6">TXD</text>
<text x="170.9" y="47.2">LED-0603_R</text>
<text x="190.9" y="45.4">GND</text>
<text x="206.5" y="42.6">D-</text>
<text x="241.4" y="47.9">VCC</text>
<text x="241.6" y="42.4">100</text>
<text x="241.6" y="44.9">100</text>
<text x="257.9" y="42.7">RXD</text>
<text x="257.9" y="45.2">TXD</text>
<text x="273.9" y="44.1">VCC</text>
<text x="288.3" y="46.1">1K</text>
<text x="299.7" y="42.8">LED-0603_B</text>
<text x="349.3" y="42.4">BAT54C_C179728</text>
<text x="44.6" y="50.5">GND</text>
<text x="59.4" y="52.8">VCC_5V</text>
<text x="105.2" y="49.7">10uF</text>
<text x="116.6" y="49.7">100nF</text>
<text x="144.5" y="49.7">10uF</text>
<text x="153.4" y="49.7">100nF</text>
<text x="316.3" y="49.1">RXD</text>
<text x="356.6" y="53.5">100nF</text>
<text x="361.7" y="50.5">VCC</text>
<text x="407.8" y="50.5">GND</text>
<text x="147.6" y="58.9">GND</text>
<text x="241" y="54.8">100nF</text>
<text x="339.1" y="57.3">CR1220-2</text>
<text x="40.3" y="61">DC-005-5A-2.0-SMT</text>
<text x="57.7" y="64.2">VCC_5V</text>
<text x="206.8" y="62.8">MCU_RXD</text>
<text x="227.1" y="62.8">TXD</text>
<text x="56" y="68.3">GND</text>
<text x="206.8" y="70.4">MCU_TXD</text>
<text x="227.1" y="70.4">RXD</text>
<text x="341.9" y="67.5">GND</text>
<text x="80.3" y="91.5">GND</text>
<text x="320.5" y="95.6">VCC</text>
<text x="27.4" y="98.2">10K</text>
<text x="42" y="100.8">RST</text>
<text x="220.2" y="98.4">WB3S</text>
<text x="327.2" y="96.9">10K</text>
<text x="27.4" y="105.8">10K</text>
<text x="86.1" y="104.4">100nF</text>
<text x="89.2" y="107.1">ESP-12F(ESP8266MOD)</text>
<text x="131" y="105.9" transform="rotate(-90 131 105.9)">MCU_TXD</text>
<text x="169.4" y="103.3">VCC</text>
<text x="327.2" y="104.5">10K</text>
<text x="380.5" y="104.5">100K</text>
<text x="395.4" y="105.7">VCC</text>
<text x="27.4" y="113.4">10K</text>
<text x="42" y="108.4">EN</text>
<text x="72.2" y="112.9">RST</text>
<text x="127.2" y="108.5" transform="rotate(-90 127.2 108.5)">MCU_RXD</text>
<text x="140.1" y="112.1">MCU_TXD</text>
<text x="244.1" y="113.5">MCU_TXD</text>
<text x="244.1" y="110.9">MCU_RXD</text>
<text x="350.6" y="113.5">SHT30-DIS-B</text>
<text x="42" y="116.3">GPIO2</text>
<text x="72" y="115.4">ADC</text>
<text x="73.6" y="118">EN</text>
<text x="140.1" y="114.7">MCU_RXD</text>
<text x="140.1" y="117.2">SDA</text>
<text x="140.1" y="119.7">SCL</text>
<text x="174" y="115.8">20K</text>
<text x="389.6" y="117">10uF</text>
<text x="401.1" y="117">100nF</text>
<text x="12.4" y="120.3">VCC</text>
<text x="27.4" y="121">10K</text>
<text x="42" y="123.7">GPIO0</text>
<text x="67.6" y="123">BUZZER</text>
<text x="70.7" y="120.5">DATA</text>
<text x="71.6" y="125.6">DIN0</text>
<text x="140.1" y="122.3">GPIO0</text>
<text x="140.1" y="124.8">GPIO2</text>
<text x="159.6" y="120.5">ADC</text>
<text x="395.2" y="125.9">GND</text>
<text x="27.4" y="128.7">10K</text>
<text x="42" y="131.6">SCL</text>
<text x="70.9" y="130.7">VCC</text>
<text x="72.9" y="128.1">DIN</text>
<text x="140.1" y="127.4">GPIO15</text>
<text x="176" y="128.5">GL5516</text>
<text x="204.5" y="129.4">VCC</text>
<text x="242.7" y="129.2">GND</text>
<text x="27.4" y="136.3">10K</text>
<text x="128.3" y="137.4">10K</text>
<text x="169.2" y="137.3">GND</text>
<text x="42" y="139.2">SDA</text>
<text x="25.8" y="146.4">VCC</text>
<text x="120.9" y="148.8">GND</text>
<text x="196" y="146.4">VCC</text>
<text x="327.4" y="151.3">DHT11</text>
<text x="344.3" y="155.9">GND</text>
<text x="365.3" y="151.5">4.7K</text>
<text x="390.2" y="154.1">DATA</text>
<text x="399.8" y="150.5">VCC</text>
<text x="25.1" y="157.7">100nF</text>
<text x="37.8" y="157.7">10uF</text>
<text x="195.3" y="157.7">100nF</text>
<text x="208" y="157.7">10uF</text>
<text x="345.8" y="160.4">DATA</text>
<text x="356.9" y="156.6" transform="rotate(-90 356.9 156.6)">VCC</text>
<text x="365.3" y="161.7">10K</text>
<text x="380.3" y="158.4">LED-0603_R</text>
<text x="404.9" y="161.5">100nF</text>
<text x="25.7" y="166.5">GND</text>
<text x="195.8" y="166.5">GND</text>
<text x="343" y="163.5">VCC</text>
<text x="356.9" y="166.7" transform="rotate(-90 356.9 166.7)">VCC</text>
<text x="399" y="170.3">GND</text>
<text x="12.5" y="178.5">GPIO0</text>
<text x="30.2" y="174.6">BOOT</text>
<text x="44.6" y="178.7">GND</text>
<text x="59.5" y="178.9">RST</text>
<text x="75.9" y="174.6">RST</text>
<text x="92.8" y="178.7">GND</text>
<text x="105.3" y="178.9">GPIO2</text>
<text x="124.2" y="174.6">SET</text>
<text x="141.1" y="178.7">GND</text>
<text x="355.6" y="235.3">M3铜柱</text>
<text x="372.5" y="235.3">M3铜柱</text>
<text x="389.4" y="235.3">M3铜柱</text>
<text x="406.4" y="235.3">M3铜柱</text>
<text x="188.4" y="251.9">VCC</text>
<text x="18.9" y="256.6">0.96OLED_4P_Module_JX</text>
<text x="201" y="255.4">MLT-8530</text>
<text x="34.4" y="261.3">GND</text>
<text x="193.5" y="263.1">LL4148</text>
<text x="32.9" y="266.4">+5V</text>
<text x="73.7" y="264.3">HDR-M-2.54_1x3</text>
<text x="85.2" y="268.9">GND</text>
<text x="123.2" y="264.3">HDR-M-2.54_1x3</text>
<text x="134.7" y="268.9">GND</text>
<text x="35.8" y="271">SCL</text>
<text x="81.4" y="274">+5V</text>
<text x="89.1" y="270.9">DIN</text>
<text x="130.9" y="274">+5V</text>
<text x="138.6" y="270.9">DIN0</text>
<text x="184.9" y="273.4">470</text>
<text x="35.8" y="276">SDA</text>
<text x="200.2" y="278.4">SS8050_C545535</text>
<text x="195.8" y="288.5">GND</text>
</g>
<g font-size="2.3" fill="#000080">
<text x="92.5" y="27.6">SW1</text>
<text x="299.7" y="29.1">LED62</text>
<text x="385.5" y="25.7">U5</text>
<text x="74.6" y="36">F1</text>
<text x="126.5" y="30.8">U4</text>
<text x="157" y="34.9">R7</text>
<text x="224.3" y="32.9">U6</text>
<text x="241" y="34.7">C17</text>
<text x="288.4" y="32.4">R8</text>
<text x="10.4" y="37.3">USB1</text>
<text x="246.5" y="41.1">R9</text>
<text x="299.7" y="40.5">LED63</text>
<text x="346.2" y="41.1">D2</text>
<text x="105.2" y="47.4">C12</text>
<text x="116.6" y="47.4">C13</text>
<text x="144.5" y="47.4">C14</text>
<text x="153.4" y="47.4">C15</text>
<text x="170.9" y="44.9">LED61</text>
<text x="246.5" y="43.7">R10</text>
<text x="288.3" y="43.8">R11</text>
<text x="241" y="52.5">C18</text>
<text x="356.6" y="51.3">C16</text>
<text x="40.3" y="58.8">DC1</text>
<text x="339.1" y="55.1">B1</text>
<text x="27.4" y="95.9">R13</text>
<text x="220.6" y="95.8">U8</text>
<text x="327.2" y="94.6">R12</text>
<text x="346.2" y="95.7">U7</text>
<text x="27.4" y="103.5">R16</text>
<text x="86.1" y="102">C19</text>
<text x="98.6" y="104.6">U9</text>
<text x="327.2" y="102.2">R14</text>
<text x="380.5" y="102.2">R15</text>
<text x="27.4" y="111.1">R18</text>
<text x="174" y="113.5">R17</text>
<text x="27.4" y="118.7">R19</text>
<text x="389.6" y="114.8">C20</text>
<text x="401.1" y="114.8">C21</text>
<text x="27.4" y="126.3">R21</text>
<text x="176" y="126.2">R20</text>
<text x="27.4" y="134">R23</text>
<text x="128.3" y="135.1">R22</text>
<text x="327.4" y="148.9">U10</text>
<text x="365.3" y="149.3">R24</text>
<text x="25.1" y="155.4">C22</text>
<text x="37.8" y="155.4">C23</text>
<text x="195.3" y="155.4">C24</text>
<text x="208" y="155.4">C25</text>
<text x="365.3" y="159.4">R25</text>
<text x="380.3" y="156.1">LED64</text>
<text x="404.9" y="159.2">C26</text>
<text x="30.2" y="172.3">SW2</text>
<text x="75.9" y="172.5">SW3</text>
<text x="124.2" y="172.5">SW4</text>
<text x="355.8" y="233.1">TP1</text>
<text x="372.8" y="233.1">TP2</text>
<text x="389.7" y="233.1">TP3</text>
<text x="406.6" y="233.1">TP4</text>
<text x="18.9" y="254.3">P2</text>
<text x="201" y="253.1">BUZZER1</text>
<text x="73.7" y="262">J1</text>
<text x="123.2" y="262">J2</text>
<text x="193.5" y="260.8">D3</text>
<text x="184.9" y="271.1">R26</text>
<text x="200.2" y="276">Q1</text>
</g>
<g font-size="2.2" fill="#00f">
<text x="334.3" y="98.2">SDA</text>
<text x="334.3" y="105.8">SCL</text>
<text x="173" y="274.9">BUZZER</text>
</g>
<text font-size="2.1" fill="#a00000" x="14.4" y="272.7" transform="rotate(-90 14.4 272.7)">IIC-Connector</text>
</svg>
